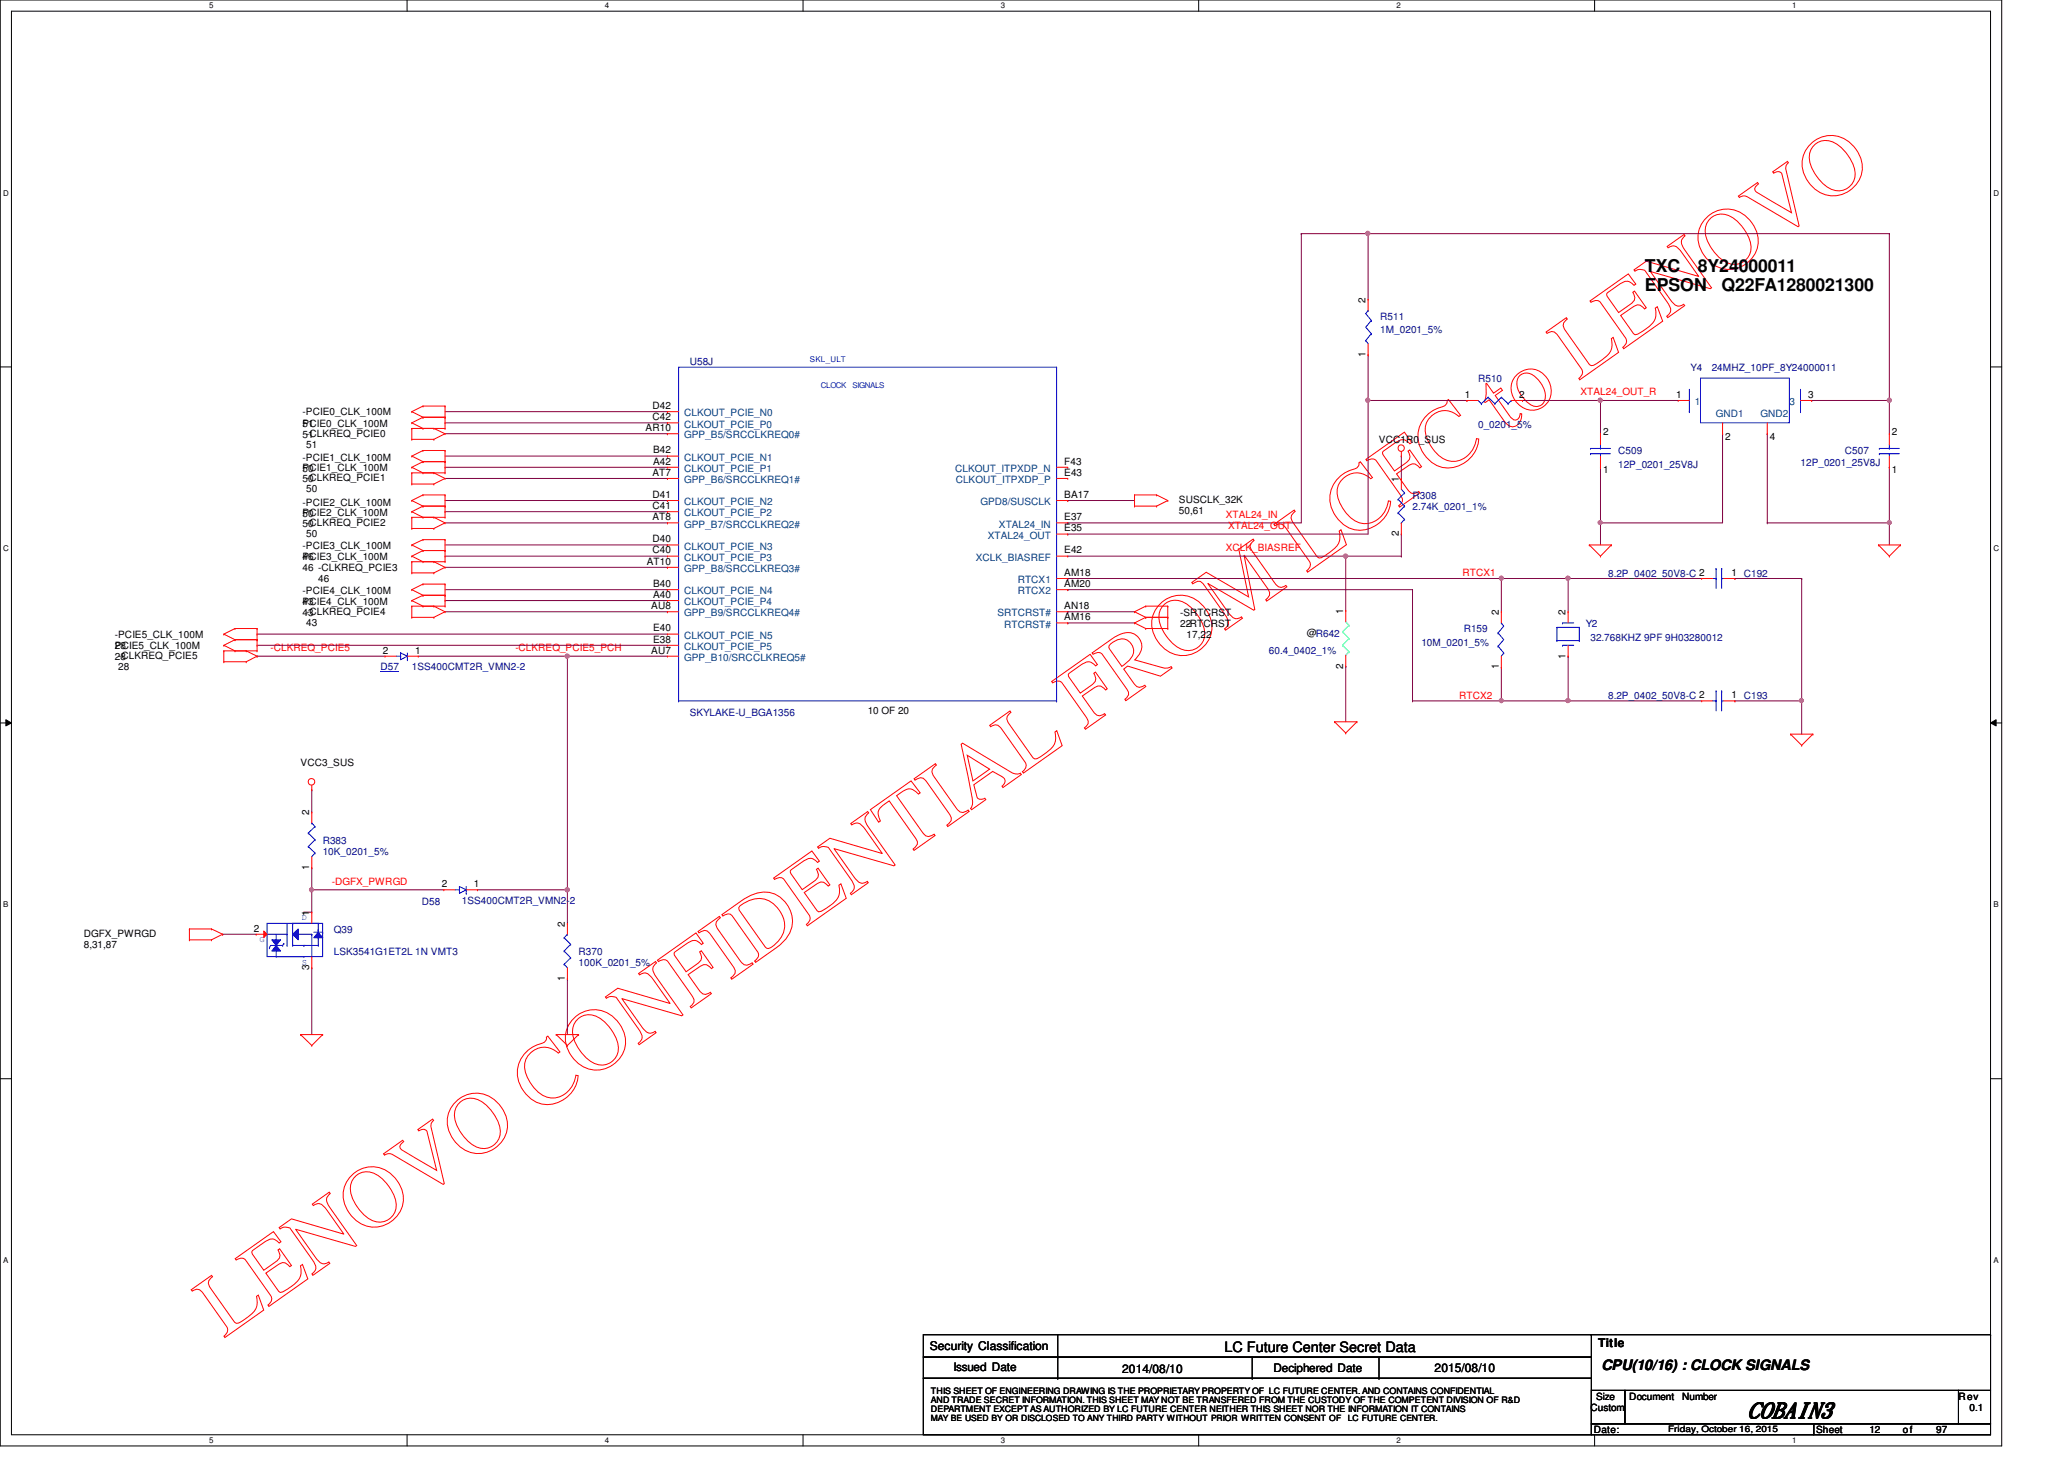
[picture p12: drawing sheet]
<svg xmlns="http://www.w3.org/2000/svg" width="297mm" height="210mm" viewBox="0 0 297 210" stroke-linecap="round" stroke-linejoin="round" font-family="sans-serif">
<path d="M0 0h288.1v208h-288.1zM1.6 1.6h284.9v204.8h-284.9z" fill="none" stroke="#000" stroke-width=".14"/>
<g fill="#fff">
<path d="M30.1 .2h.6v1.2h-.6z"/>
<path d="M30.1 206.6h.6v1.2h-.6z"/>
</g>
<path d="M58.6 0v1.6M58.6 206.4v1.6" fill="none" stroke="#000" stroke-width=".14"/>
<g fill="#fff">
<path d="M87 .2h.6v1.2h-.6z"/>
<path d="M87 206.6h.6v1.2h-.6z"/>
</g>
<path d="M115.6 0v1.6M115.6 206.4v1.6" fill="none" stroke="#000" stroke-width=".14"/>
<g fill="#fff">
<path d="M144 .2h.6v1.2h-.6z"/>
<path d="M144 206.6h.6v1.2h-.6z"/>
</g>
<path d="M172.5 0v1.6M172.5 206.4v1.6" fill="none" stroke="#000" stroke-width=".14"/>
<g fill="#fff">
<path d="M201 .2h.5v1.2h-.5z"/>
<path d="M201 206.6h.5v1.2h-.5z"/>
</g>
<path d="M229.5 0v1.6M229.5 206.4v1.6" fill="none" stroke="#000" stroke-width=".14"/>
<g fill="#fff">
<path d="M257.9 .2h.6v1.2h-.6z"/>
<path d="M257.9 206.6h.6v1.2h-.6z"/>
<path d="M.5 27.2h.7v1.2h-.7z"/>
<path d="M286.9 27.2h.8v1.2h-.8z"/>
<path d="M.5 78.4h.7v1.1h-.7z"/>
<path d="M286.9 78.4h.8v1.1h-.8z"/>
</g>
<path d="M0 52.8h1.6M286.5 52.8h1.6" fill="none" stroke="#000" stroke-width=".14"/>
<g fill="#fff">
<path d="M.5 129.6h.7v1.2h-.7z"/>
<path d="M286.9 129.6h.7v1.2h-.7z"/>
</g>
<path d="M0 104h1.6M.8 103.5l.8 .5-.8 .4zM286.5 104l.8-.5v.9zM286.5 104h1.6" fill="none" stroke="#000" stroke-width=".14"/>
<path d="M.8 103.5l.8 .5-.8 .4zM286.5 104l.8-.5v.9z" fill="#000"/>
<g fill="#fff">
<path d="M.5 180.8h.7v1.1h-.7z"/>
<path d="M286.9 180.8h.7v1.1h-.7z"/>
</g>
<path d="M0 155.2h1.6M286.5 155.2h1.6" fill="none" stroke="#000" stroke-width=".14"/>
<path d="M201.7 76.8h.1M201.7 76.8v3.2M153.7 80h40M193.7 80h.1" fill="none" stroke="#800040" stroke-width=".14"/>
<circle cx="193.7" cy="80" r=".31" fill="#f0f"/>
<circle cx="193.7" cy="80" r=".31" fill="none" stroke="#f0f" stroke-width=".14"/>
<g fill="none" stroke="#800040" stroke-width=".14">
<path d="M271.9 33.6h.1M271.9 33.6v24M64 59.2h32.1M96.1 59.2h.1M64 60.8h.1M64 73.6h.1M64 60.8h32.1M64 62.4h32.1M64 72h32.1M64 73.6h32.1M64 75.2h32.1M64 78.4h32.1"/>
<path d="M96.1 62.4h.1M96.1 72h.1M96.1 75.2h.1M96.1 78.4h.1M153.7 72h.1M153.7 72h9.6M201.7 65.6h.1M201.7 65.6v3.2M64 80h.1M64 86.4h.1M64 80h32.1M64 81.6h32.1"/>
<path d="M64 84.8h32.1M64 86.4h32.1M64 88h32.1M96.1 81.6h.1M96.1 84.8h.1M96.1 88h.1M153.7 88h.1M153.7 89.6h.1M153.7 88h9.6M153.7 89.6h9.6"/>
</g>
<circle cx="271.9" cy="57.6" r=".31" fill="#f0f"/>
<circle cx="271.9" cy="57.6" r=".31" fill="none" stroke="#f0f" stroke-width=".14"/>
<path d="M187.3 33.6h.1M187.3 33.6v41.6h-33.6M187.3 33.6h9.6M219.1 57.6h.1M219.1 57.6h22.4M230.3 57.6h.1M153.7 75.2h.1M153.7 76.8h.1M153.7 76.8h43.2" fill="none" stroke="#800040" stroke-width=".14"/>
<circle cx="230.3" cy="57.6" r=".31" fill="#f0f"/>
<circle cx="230.3" cy="57.6" r=".31" fill="none" stroke="#f0f" stroke-width=".14"/>
<path d="M196.9 33.6h.1M196.9 33.6h75M230.3 57.6h.1M230.3 57.6v4.8M230.3 67.2h.1M230.3 67.2v8" fill="none" stroke="#800040" stroke-width=".14"/>
<circle cx="196.8" cy="33.6" r=".31" fill="#f0f"/>
<circle cx="196.8" cy="33.6" r=".31" fill="none" stroke="#f0f" stroke-width=".14"/>
<path d="M260.7 57.6h.1M260.7 57.6h11.2M230.3 75.2h.1M230.3 75.2h17.6M271.9 75.2h.1M271.9 75.2v3.2" fill="none" stroke="#800040" stroke-width=".14"/>
<circle cx="230.3" cy="75.2" r=".3" fill="#f0f"/>
<circle cx="230.3" cy="75.2" r=".3" fill="none" stroke="#f0f" stroke-width=".14"/>
<path d="M196.9 33.6h.1M196.9 33.6v9.5M196.9 51.1h.1M196.9 51.1v6.5h14.2M211.1 57.6h.1M271.9 57.6h.1M271.9 57.6v4.8M230.3 75.2h.1M230.3 75.2v3.2" fill="none" stroke="#800040" stroke-width=".14"/>
<circle cx="196.8" cy="57.6" r=".31" fill="#f0f"/>
<circle cx="196.8" cy="57.6" r=".31" fill="none" stroke="#f0f" stroke-width=".14"/>
<path d="M254.3 75.2h.1M271.9 67.2h.1M271.9 67.2v8h-17.6" fill="none" stroke="#800040" stroke-width=".14"/>
<circle cx="271.9" cy="75.2" r=".3" fill="#f0f"/>
<circle cx="271.9" cy="75.2" r=".3" fill="none" stroke="#f0f" stroke-width=".14"/>
<path d="M196.9 57.6h.1M196.9 57.6v19.2M247.9 62.4h.1M247.9 62.4v12.8M254.3 62.4h.1M254.3 62.4v12.8M216.1 83.2h.1M216.1 83.2h9.6M225.7 83.2h.1M225.7 83.2v4.8" fill="none" stroke="#800040" stroke-width=".14"/>
<circle cx="225.7" cy="83.2" r=".31" fill="#f0f"/>
<circle cx="225.7" cy="83.2" r=".31" fill="none" stroke="#f0f" stroke-width=".14"/>
<circle cx="216.1" cy="83.2" r=".3" fill="#f0f"/>
<circle cx="216.1" cy="83.2" r=".3" fill="none" stroke="#f0f" stroke-width=".14"/>
<path d="M216.1 83.2h.1M216.1 83.2v4.8M249.7 83.2h.1M249.7 83.2h9.6M216.1 100.8h.1M216.1 100.8h9.6M249.7 100.8h.1M249.7 100.8h9.6" fill="none" stroke="#800040" stroke-width=".14"/>
<circle cx="225.7" cy="100.8" r=".31" fill="#f0f"/>
<circle cx="225.7" cy="100.8" r=".31" fill="none" stroke="#f0f" stroke-width=".14"/>
<circle cx="216.1" cy="100.8" r=".3" fill="#f0f"/>
<circle cx="216.1" cy="100.8" r=".3" fill="none" stroke="#f0f" stroke-width=".14"/>
<path d="M153.7 83.2h.1M153.7 83.2h62.4M225.7 83.2h.1M225.7 83.2h19.2M259.3 83.2h.1M259.3 83.2v22.4M203.3 100.8h.1M203.3 100.8h12.8M259.3 100.8h.1" fill="none" stroke="#800040" stroke-width=".14"/>
<circle cx="259.2" cy="100.8" r=".3" fill="#f0f"/>
<circle cx="259.2" cy="100.8" r=".3" fill="none" stroke="#f0f" stroke-width=".14"/>
<g fill="none" stroke="#800040" stroke-width=".14">
<path d="M153.7 84.8h.1M153.7 84.8h49.6M203.3 84.8h.1M203.3 84.8v16M216.1 96h.1M216.1 96v4.8M225.7 94.4h.1M225.7 94.4v6.4M44.9 113.6h.1M44.9 113.6v3.2M225.7 100.8h.1M225.7 100.8h19.2"/>
<path d="M44.9 128h.1M44.9 128h19M81.7 140.8h.1M81.7 140.8v8"/>
</g>
<circle cx="44.8" cy="128" r=".3" fill="#f0f"/>
<circle cx="44.8" cy="128" r=".3" fill="none" stroke="#f0f" stroke-width=".14"/>
<g fill="none" stroke="#800040" stroke-width=".14">
<path d="M37 94.4h.1M37 91.2h.1M37 94.4h18.4M37 91.2h59.1M60.2 94.4h35.9M81.7 94.4h.1M81.7 94.4v38.4M44.9 139.2h.1M44.9 128h.1M44.9 124.8h.1M44.9 124.8v6.4M44.9 139.2v9.6"/>
<path d="M68.7 128h13M81.7 128h.1"/>
</g>
<circle cx="81.6" cy="128" r=".31" fill="#f0f"/>
<circle cx="81.6" cy="128" r=".31" fill="none" stroke="#f0f" stroke-width=".14"/>
<circle cx="81.6" cy="94.4" r=".31" fill="#f0f"/>
<circle cx="81.6" cy="94.4" r=".31" fill="none" stroke="#f0f" stroke-width=".14"/>
<g fill="none" stroke="#800040" stroke-width=".14">
<path d="M64 67.2h.1M64 65.6h32.1M64 67.2h32.1M64 68.8h32.1M96.1 65.6h.1M96.1 68.8h.1M37 92.8h.1M37 92.8h59.1M193.7 95.8h.1M193.7 80h.1M193.7 80v7.8M193.7 95.8v8"/>
<path d="M193.7 80h8M201.7 80h.1M32 134.4h.1M32 134.4h4.9M43.7 131.2h.1M43.7 131.2h1.2"/>
</g>
<g fill="none" stroke="#f00" stroke-width=".14">
<path d="M59.3 59.2h.1M59.3 59.2l1.6 .8M60.9 58.4h.1M60.9 58.4l-1.6 .8M60.9 58.4h3.1M64 58.4h.1M64 58.4v3.2M59.3 60.8h.1M59.3 72h.1M59.3 73.6h.1M59.3 78.4h.1M59.3 63.2h.1"/>
<path d="M59.3 61.6h.1M59.3 76h.1M59.3 74.4h.1M59.3 65.6h.1M59.3 67.2h.1M59.3 69.6h.1M59.3 68h.1M59.3 61.6v1.6M59.3 68v1.6M59.3 74.4v1.6M59.3 61.6h4.7M59.3 60.8l1.6 .8"/>
<path d="M59.3 72l1.6 .8M59.3 74.4h4.7M59.3 73.6l1.6 .8M59.3 78.4l1.6 .8M59.3 63.2h3.1M59.3 76h3.1M59.3 65.6l1.6 .8M59.3 68h4.7M59.3 67.2l1.6 .8M59.3 69.6h3.1M60.9 60h.1M60.9 61.6h.1"/>
<path d="M60.9 71.2h.1M60.9 72.8h.1M60.9 74.4h.1M60.9 77.6h.1M60.9 79.2h.1M60.9 64.8h.1M60.9 66.4h.1M60.9 68h.1M60.9 60h3.1M60.9 60l-1.6 .8M60.9 71.2l-1.6 .8M60.9 71.2h3.1"/>
<path d="M60.9 72.8h3.1M60.9 72.8l-1.6 .8M60.9 77.6l-1.6 .8M60.9 77.6h3.1M60.9 79.2h3.1M60.9 79.2l-1.6 .8M60.9 64.8l-1.6 .8M60.9 64.8h3.1M60.9 66.4h3.1M60.9 66.4l-1.6 .8M62.4 63.2h.1M62.4 61.6h.1"/>
<path d="M62.4 76h.1M62.4 74.4h.1M62.4 69.6h.1M62.4 68h.1M62.4 61.6l1.6 .8M62.4 74.4l1.6 .8M62.4 68l1.6 .8M64 60h.1M64 61.6h.1M64 71.2h.1M64 72.8h.1M64 74.4h.1"/>
<path d="M64 77.6h.1M64 79.2h.1M64 62.4h.1M64 75.2h.1M64 64.8h.1M64 66.4h.1M64 68h.1M64 68.8h.1M64 64.8v3.2M64 71.2v3.2M64 77.6v3.2M64 62.4l-1.6 .8"/>
<path d="M64 75.2l-1.6 .8M64 68.8l-1.6 .8M163.3 72.8h.1M163.3 71.2h.1M163.3 71.2h3.2M163.3 72.8h3.2M163.3 71.2v1.6M166.5 72.8h.1M166.5 71.2h.1M166.5 71.2l1.6 .8M168.1 72h.1M168.1 72l-1.6 .8"/>
<path d="M201.7 65.6h.1M201.7 65v.6M228.7 78.4h.1M228.7 78.4h3.2M228.7 78.4l1.6 1.6M231.9 78.4h.1M231.9 78.4l-1.6 1.6M270.3 78.4h.1M270.3 78.4h3.2M270.3 78.4l1.6 1.6M273.5 78.4h.1M273.5 78.4l-1.6 1.6"/>
<path d="M32.2 95.2h.1M32.2 93.6h.1M32.2 91.2h.1M32.2 92.8h.1M32.2 95.2h3.2M32.2 93.6v1.6M32.2 93.6h4.8M32.2 91.2l1.6 .8M32.2 92.8l1.6 .8M33.8 90.4h.1M33.8 92h.1M33.8 93.6h.1"/>
<path d="M33.8 90.4h3.2M33.8 90.4l-1.6 .8M33.8 92h3.2M33.8 92l-1.6 .8M35.4 95.2h.1M35.4 93.6h.1M35.4 93.6l1.6 .8M37 94.4h.1M37 90.4h.1M37 92h.1M37 93.6h.1M37 94.4l-1.6 .8"/>
<path d="M37 90.4v3.2M59.3 84.8h.1M59.3 86.4h.1M59.3 88.8h.1M59.3 87.2h.1M59.3 80h.1M59.3 82.4h.1M59.3 80.8h.1M59.3 84.8l1.6 .8M59.3 87.2h4.7M59.3 86.4l1.6 .8M59.3 88.8h3.1"/>
<path d="M59.3 80.8v1.6M59.3 87.2v1.6M59.3 80.8h4.7M59.3 80l1.6 .8M59.3 82.4h3.1M60.9 84h.1M60.9 85.6h.1M60.9 87.2h.1M60.9 80.8h.1M60.9 84l-1.6 .8M60.9 84h3.1M60.9 85.6h3.1"/>
<path d="M60.9 85.6l-1.6 .8M62.4 88.8h.1M62.4 87.2h.1M62.4 80.8h.1M62.4 82.4h.1M62.4 87.2l1.6 .8M62.4 80.8l1.6 .8M64 84h.1M64 85.6h.1M64 87.2h.1M64 88h.1M64 80.8h.1"/>
<path d="M64 81.6h.1M64 84v3.2M64 88l-1.6 .8M64 81.6l-1.6 .8M163.3 89.6h.1M163.3 88h.1M163.3 89.6l1.6 .8M163.3 88l1.6 .8M164.9 88.8h.1M164.9 90.4h.1M164.9 87.2h.1M164.9 87.2h3.2"/>
<path d="M164.9 88.8h3.2M164.9 88.8l-1.6 .8M164.9 90.4h3.2M164.9 87.2l-1.6 .8M168.1 88.8h.1M168.1 90.4h.1M168.1 87.2h.1M168.1 87.2v3.2M230.3 80h.1M271.9 80h.1M44.9 113.6h.1M44.9 113v.6"/>
<path d="M192.1 103.8h.1M192.1 103.8h3.2M192.1 103.8l1.6 1.7M193.7 105.5h.1M195.3 103.8h.1M195.3 103.8l-1.6 1.7M257.7 105.6h.1M257.7 105.6h3.2M257.7 105.6l1.6 1.6M259.3 107.2h.1M260.9 105.6h.1M260.9 105.6l-1.6 1.6"/>
<path d="M27.3 135.2h.1M27.3 133.6h.1M27.3 135.2h3.1M27.3 133.6v1.6M27.3 133.6h3.1M30.4 135.2h.1M30.4 133.6h.1M30.4 133.6l1.6 .8M32 134.4h.1M32 134.4l-1.6 .8M43.3 148.8h.1M43.3 148.8h3.1"/>
<path d="M43.3 148.8l1.6 1.6M44.9 150.4h.1M46.4 148.8h.1M46.4 148.8l-1.5 1.6M80 148.8h.1M80 148.8h3.3M80 148.8l1.7 1.6M81.7 150.4h.1M83.3 148.8h.1M83.3 148.8l-1.6 1.6"/>
<circle cx="201.6" cy="64.5" r=".46"/>
<circle cx="44.8" cy="112.5" r=".47"/>
</g>
<g fill="none" stroke="#000" stroke-width=".14">
<path d="M132.9 192h96.1v3.2h-96.1zM132.9 195.2h96.1v3.1h-96.1zM132.9 198.3h96.1v8.1h-96.1zM152.2 195.2h.1M152.2 198.3h.1M152.2 192v6.3M180.2 198.3h.1M180.2 195.2v3.1M198.5 198.3h.1M198.5 195.2v3.1M228.9 192h57.6M286.5 192h.1"/>
<path d="M286.5 192v8M229 200h4.8v4.9h-4.8zM229 204.9h32v1.5h-32zM233.8 200h48.1v4.9h-48.1zM261 204.9h25.5v1.5h-25.5zM281.9 200h4.6v4.9h-4.6z"/>
</g>
<path d="M42.1 134.4l.8-.8v1.6z" fill="#00f"/>
<path d="M42.1 134.4l.8-.8v1.6z" fill="none" stroke="#00f" stroke-width=".14"/>
<path d="M45.8 134.1l.6 .8h-1.2z" fill="#00f"/>
<g fill="none" stroke="#00f" stroke-width=".14">
<path d="M38.8 136.4h.1M40.7 136h.1M40.7 136h-1.8l-.1 .4M40.8 135.7h.1M40.8 135.7l-.1 .3M41.3 136h.1M41.3 132.8v3.2M42.1 132.8h.1M42.1 136h.1M42.1 132.8h3.7M42.1 132.8v3.2M42.1 136h3.7"/>
<path d="M42.9 134.4h.1M42.9 134.4h2M43.7 136h.1M44.9 134.4h.1M44.9 134.4v1.6M45.2 134.1h1.2M45.8 134.1l.6 .8h-1.2zM45.8 132.8h.1M45.8 133.8h.1M45.8 136h.1M45.8 134.9h.1M45.8 132.8v1.3"/>
<path d="M45.8 134.9v1.1M46.4 134.1h.1"/>
</g>
<path d="M39.7 136l.7 .8h-1.3z" fill="#00f"/>
<path d="M39.7 136l.7 .8h-1.3z" fill="none" stroke="#00f" stroke-width=".14"/>
<path d="M39.1 135.2h1.3l-.7 .8z" fill="#00f"/>
<path d="M38.4 132.8h8v4.8h-8zM38.4 134.4h2.9M39.1 135.2h1.3l-.7 .8zM39.7 135.2h.1M39.7 137.6h.1M39.7 134.4v.8M39.7 136.8v.8M39.7 137.6h4M41.3 134.4h.1M43.7 137.6h.1M44.9 137.6h.1M44.9 136v1.6" fill="none" stroke="#00f" stroke-width=".14"/>
<path d="M38 133.9l.4 .5-.4 .5z" fill="#f00"/>
<g fill="none" stroke="#f00" stroke-width=".14">
<path d="M96.1 59.2h.1M96.1 59.2h1.6M196.9 51.1h.1M196.9 43.1h.1M196.9 43.1v1.6M196.9 49.4v1.7M211.1 57.6h.1M211.1 57.6h1.6M217.5 57.6h1.6M219.1 57.6h.1M241.5 57.6h.1M241.5 57.6h1.6"/>
<path d="M259.1 57.6h1.6M260.7 57.6h.1M96.1 60.8h.1M96.1 62.4h.1M96.1 65.6h.1M96.1 67.2h.1M96.1 68.8h.1M96.1 72h.1M96.1 73.6h.1M96.1 75.2h.1M96.1 78.4h.1M96.1 60.8h1.6"/>
<path d="M96.1 62.4h1.6M96.1 65.6h1.6M96.1 67.2h1.6M96.1 68.8h1.6M96.1 72h1.6M96.1 73.6h1.6M96.1 75.2h1.6M96.1 78.4h1.6M152.1 67.2h1.6M152.1 68.8h1.6M152.1 72h1.6M152.1 75.2h1.6"/>
<path d="M152.1 76.8h1.6M153.7 67.2h.1M153.7 68.8h.1M153.7 72h.1M153.7 75.2h.1M153.7 76.8h.1M201.7 68.8h.1M201.7 76.8h.1M201.7 68.8v1.6M201.7 75.2v1.6M230.3 67.2h.1M230.3 62.4h.1"/>
<path d="M230.3 62.4v1.6M230.3 65.6v1.6M247.9 62.4h.1M247.9 60.8v1.6M254.3 62.4h.1M254.3 60.8v1.6M271.9 67.2h.1M271.9 62.4h.1M271.9 62.4v1.6M271.9 65.6v1.6M55.4 94.4h.1M55.4 94.4h1.6"/>
<path d="M58.6 94.4h1.6M60.2 94.4h.1M96.1 80h.1M96.1 81.6h.1M96.1 84.8h.1M96.1 86.4h.1M96.1 88h.1M96.1 91.2h.1M96.1 92.8h.1M96.1 94.4h.1M96.1 80h1.6M96.1 81.6h1.6"/>
<path d="M96.1 84.8h1.6M96.1 86.4h1.6M96.1 88h1.6M96.1 91.2h1.6M96.1 92.8h1.6M96.1 94.4h1.6M152.1 80h1.6M152.1 84.8h1.6M152.1 88h1.6M152.1 83.2h1.6M152.1 89.6h1.6M153.7 80h.1"/>
<path d="M153.7 83.2h.1M153.7 84.8h.1M153.7 88h.1M153.7 89.6h.1M193.7 87.8h.1M193.7 95.8h.1M193.7 87.8v1.7M193.7 94.3v1.5M216.1 96h.1M216.1 88h.1M216.1 88v1.6M216.1 94.4v1.6"/>
<path d="M225.7 94.4h.1M225.7 88h.1M225.7 88v1.6M225.7 92.8v1.6M244.9 83.2h.1M244.9 83.2h1.6M248.1 83.2h1.6M249.7 83.2h.1M44.9 116.8h.1M44.9 116.8v1.6M244.9 100.8h.1M244.9 100.8h1.6"/>
<path d="M248.1 100.8h1.6M249.7 100.8h.1M36.9 134.4h.1M36.9 134.4h1.5M38 133.9l.4 .5-.4 .5zM44.9 131.2h.1M44.9 139.2h.1M44.9 124.8h.1M44.9 123.2v1.6M44.9 131.2v1.6M44.9 137.6v1.6M63.9 128h.1"/>
<path d="M63.9 128h1.6M67.1 128h1.6M68.7 128h.1M81.7 132.8h.1M81.7 132.8v1.6M81.7 139.2v1.6M81.7 140.8h.1"/>
</g>
<g fill="none" stroke="#00f" stroke-width=".14">
<path d="M152.1 52.8h.1M152.1 52.8h-54.4v48M152.1 52.8v48M196.6 49h.1M196.6 49l.3 .4M196.9 44.7h.1M196.9 44.7l-.3 .4 .8 1M197.4 48h.1M197.4 46.1h.1M197.4 46.1l-.8 1 .8 .9M197.4 48l-.8 1M212.7 57.6l.5 .5"/>
<path d="M213.2 58.1h.1M214.2 57.1h.1M214.2 57.1l-1 1M214.2 57.1l.9 1M215.1 58.1h.1M216.1 57.1h.1M216.1 57.1l-1 1M216.1 57.1l.9 1M217 58.1h.1M217.5 57.6h.1M217.5 57.6l-.5 .5M243.1 59.2h.1"/>
<path d="M243.1 56v3.2M244.7 54.4h12.8v6.4h-12.8zM259.1 59.2h.1M259.1 56v3.2M201.2 71.8h.1M201.2 73.8h.1M201.2 71.8l.9 1M201.2 73.8l.9 .9M201.7 75.2h.1M201.7 70.4l.4 .5M202.1 70.9h.1M202.1 72.8h.1"/>
<path d="M202.1 74.7h.1M202.1 70.9l-.9 .9M202.1 72.8l-.9 1M202.1 74.7l-.4 .5M228.9 64.5h.1M228.9 65.3h.1M228.9 64.5h2.9M228.9 65.3h2.9M230.3 65.3h.1M230.3 64.5h.1M230.3 64v.5M230.3 65.3v.3"/>
<path d="M270.5 64.5h.1M270.5 65.3h.1M270.5 64.5h2.8M270.5 65.3h2.8M271.9 65.3h.1M271.9 64.5h.1M271.9 64v.5M271.9 65.3v.3M57 94.4h.7M57.7 93.9h.1M57.7 94.4h.1M57.7 93.9v1l.9-.5"/>
<path d="M57.7 93.9l.9 .5M58.6 94.4h.1M58.6 94.9h.1M58.6 93.9v1M215.6 93h.1M215.6 91.1h.1M215.6 91.1l.8 .9-.8 1M215.6 93l.8 .9M216.1 89.6h.1M216.1 89.6l.3 .5-.8 1M216.4 93.9h.1M216.4 93.9l-.3 .5"/>
<path d="M224.1 92.2h.1M224.1 90.3h.1M224.1 92.2h3.2M224.1 90.3v1.9M224.1 90.3h3.2M224.9 92.8h.1M224.9 89.6h.1M224.9 92.8h1.6M224.9 89.6h1.6M227.3 90.3h.1M227.3 92.2h.1M227.3 90.3v1.9"/>
<path d="M246.5 83.2h.5M247 99.4h.1M247 81.8h.1M247 83.2h.1M247 81.8v2.9M247 99.4v2.9M247.8 99.4h.1M247.8 83.2h.1M247.8 81.8h.1M247.8 81.8v2.9M247.8 99.4v2.9M247.8 83.2h.3"/>
<path d="M44.4 119.8h.1M44.4 119.8l.9 1M44.9 118.4h.1M44.9 118.4l.4 .5M45.3 118.9h.1M45.3 118.9l-.9 .9M97.7 100.8h.1M97.7 100.8h54.4M152.1 100.8h.1M246.5 100.8h.5M247 100.8h.1M247.8 100.8h.1"/>
<path d="M247.8 100.8h.3M44.4 121.8h.1M44.4 121.8l.9 .9M45.3 122.7h.1M45.3 120.8h.1M45.3 122.7l-.4 .5M45.3 120.8l-.9 1M65.5 128h.6M66.1 127.6h.1M66.1 128h.1M66.1 127.6v.9l1-.5M66.1 127.6l1 .4"/>
<path d="M67.1 128h.1M67.1 128.5h.1M67.1 127.6v.9M81.2 138.7h.1M81.2 136.8h.1M81.2 134.9h.1M81.2 138.7l.5 .5M81.2 136.8l.9 1M81.2 134.9l.9 .9M81.7 134.4h.1M81.7 134.4l-.5 .5M82.1 137.8h.1"/>
<path d="M82.1 135.8h.1M82.1 137.8l-.9 .9M82.1 135.8l-.9 1"/>
</g>
<path d="M54.8 96.6h2.6" fill="none" stroke="#000080" stroke-width=".14"/>
<path d="M193.2 90.9h.1M193.2 92.8h.1M193.2 90.9l.9 1M193.2 92.8l.9 1M193.7 94.3h.1M193.7 89.5l.4 .5M194.1 90h.1M194.1 91.9h.1M194.1 93.8h.1M194.1 90l-.9 .9M194.1 91.9l-.9 .9M194.1 93.8l-.4 .5" fill="none" stroke="#00ff80" stroke-width=".14"/>
<circle cx="193.7" cy="80" r=".31" fill="#f0f"/>
<circle cx="193.7" cy="80" r=".31" fill="none" stroke="#f0f" stroke-width=".14"/>
<circle cx="271.9" cy="57.6" r=".31" fill="#f0f"/>
<circle cx="271.9" cy="57.6" r=".31" fill="none" stroke="#f0f" stroke-width=".14"/>
<circle cx="230.3" cy="57.6" r=".31" fill="#f0f"/>
<circle cx="230.3" cy="57.6" r=".31" fill="none" stroke="#f0f" stroke-width=".14"/>
<circle cx="196.8" cy="33.6" r=".31" fill="#f0f"/>
<circle cx="196.8" cy="33.6" r=".31" fill="none" stroke="#f0f" stroke-width=".14"/>
<circle cx="230.3" cy="75.2" r=".3" fill="#f0f"/>
<circle cx="230.3" cy="75.2" r=".3" fill="none" stroke="#f0f" stroke-width=".14"/>
<circle cx="196.8" cy="57.6" r=".31" fill="#f0f"/>
<circle cx="196.8" cy="57.6" r=".31" fill="none" stroke="#f0f" stroke-width=".14"/>
<circle cx="271.9" cy="75.2" r=".3" fill="#f0f"/>
<circle cx="271.9" cy="75.2" r=".3" fill="none" stroke="#f0f" stroke-width=".14"/>
<circle cx="225.7" cy="83.2" r=".31" fill="#f0f"/>
<circle cx="225.7" cy="83.2" r=".31" fill="none" stroke="#f0f" stroke-width=".14"/>
<circle cx="216.1" cy="83.2" r=".3" fill="#f0f"/>
<circle cx="216.1" cy="83.2" r=".3" fill="none" stroke="#f0f" stroke-width=".14"/>
<circle cx="225.7" cy="100.8" r=".31" fill="#f0f"/>
<circle cx="225.7" cy="100.8" r=".31" fill="none" stroke="#f0f" stroke-width=".14"/>
<circle cx="216.1" cy="100.8" r=".3" fill="#f0f"/>
<circle cx="216.1" cy="100.8" r=".3" fill="none" stroke="#f0f" stroke-width=".14"/>
<circle cx="259.2" cy="100.8" r=".3" fill="#f0f"/>
<circle cx="259.2" cy="100.8" r=".3" fill="none" stroke="#f0f" stroke-width=".14"/>
<circle cx="44.8" cy="128" r=".3" fill="#f0f"/>
<circle cx="44.8" cy="128" r=".3" fill="none" stroke="#f0f" stroke-width=".14"/>
<circle cx="81.6" cy="128" r=".31" fill="#f0f"/>
<circle cx="81.6" cy="128" r=".31" fill="none" stroke="#f0f" stroke-width=".14"/>
<circle cx="81.6" cy="94.4" r=".31" fill="#f0f"/>
<circle cx="81.6" cy="94.4" r=".31" fill="none" stroke="#f0f" stroke-width=".14"/>
<text font-size="12.7" fill="#f00" x="32.2" y="192.5" transform="rotate(-35 32.2 192.5)">LENOVO CONFIDENTIAL FROM LCFC to LENOVO</text>
<text font-size="3.2" x="251.5" y="203.9">COBAIN3</text>
<g font-size="2.5">
<text x="236.7" y="39.2">TXC</text>
<text x="236.7" y="41.8">EPSON</text>
<text x="244.3" y="39.2">8Y24000011</text>
<text x="247.7" y="41.8">Q22FA1280021300</text>
</g>
<g font-size="2.1">
<text x="176.2" y="194.4">LC Future Center Secret Data</text>
<text x="230.5" y="197.1">CPU(10/16) : CLOCK SIGNALS</text>
</g>
<g font-size="1.7">
<text x="133.8" y="194.3">Security Classification</text>
<text x="137.2" y="197.2">Issued Date</text>
<text x="161.5" y="197.5">2014/08/10</text>
<text x="183.3" y="197.4">Deciphered Date</text>
<text x="206.5" y="197.3">2015/08/10</text>
<text x="230" y="193.8">Title</text>
</g>
<g font-size="1.4">
<text x="196.5" y="43.6" transform="rotate(-90 196.5 43.6)">2</text>
<text x="196.5" y="51.4" transform="rotate(-90 196.5 51.4)">1</text>
<text x="43.6" y="59.8">-PCIE0_CLK_100M</text>
<text x="93.9" y="58.8">D42</text>
<text x="210.8" y="57.2">1</text>
<text x="218.6" y="57.2">2</text>
<text x="241.2" y="57.2">1</text>
<text x="260.2" y="57.2">3</text>
<text x="43.6" y="61.4">51</text>
<text x="43.6" y="61.4">PCIE0_CLK_100M</text>
<text x="43.6" y="63">51</text>
<text x="44.1" y="62.8">-CLKREQ_PCIE0</text>
<text x="44.1" y="64.4">51</text>
<text x="92.9" y="62">AR10</text>
<text x="93.9" y="60.5">C42</text>
<text x="94" y="65.2">B42</text>
<text x="198.5" y="63.8">VCC1R0_SUS</text>
<text x="230.7" y="62.6">2</text>
<text x="248.3" y="63.3">2</text>
<text x="254.7" y="63.3">4</text>
<text x="272.3" y="62.6">2</text>
<text x="43.6" y="66.3">-PCIE1_CLK_100M</text>
<text x="43.6" y="67.9">50</text>
<text x="43.6" y="67.8">PCIE1_CLK_100M</text>
<text x="43.6" y="69.4">50</text>
<text x="44.1" y="69.2">-CLKREQ_PCIE1</text>
<text x="44.1" y="70.8">50</text>
<text x="93.9" y="68.5">AT7</text>
<text x="93.9" y="71.6">D41</text>
<text x="94" y="66.8">A42</text>
<text x="153.2" y="66.8">F43</text>
<text x="153.2" y="68.5">E43</text>
<text x="153.2" y="71.6">BA17</text>
<text x="201.3" y="69.3" transform="rotate(-90 201.3 69.3)">1</text>
<text x="230.7" y="68.1">1</text>
<text x="272.3" y="68.1">1</text>
<text x="43.6" y="72.7">-PCIE2_CLK_100M</text>
<text x="43.6" y="74.3">50</text>
<text x="43.6" y="74.2">PCIE2_CLK_100M</text>
<text x="43.6" y="75.8">50</text>
<text x="44.1" y="75.6">-CLKREQ_PCIE2</text>
<text x="44.1" y="77.2">50</text>
<text x="93.9" y="73.2">C41</text>
<text x="93.9" y="74.8">AT8</text>
<text x="153.2" y="74.8">E37</text>
<text x="153.2" y="76.5">E35</text>
<text x="169.7" y="72.4">SUSCLK_32K</text>
<text x="169.7" y="74">50,61</text>
<text x="201.3" y="77.1" transform="rotate(-90 201.3 77.1)">2</text>
<text x="43.6" y="79">-PCIE3_CLK_100M</text>
<text x="43.6" y="80.6">46</text>
<text x="43.6" y="80.6">PCIE3_CLK_100M</text>
<text x="43.6" y="82.2">46 -CLKREQ_PCIE3</text>
<text x="45.8" y="83.8">46</text>
<text x="93.1" y="81.2">AT10</text>
<text x="93.9" y="78">D40</text>
<text x="93.9" y="79.6">C40</text>
<text x="153.2" y="79.6">E42</text>
<text x="153.2" y="82.8">AM18</text>
<text x="249.2" y="82.8">1 C192</text>
<text x="43.6" y="85.4">-PCIE4_CLK_100M</text>
<text x="43.6" y="87">43</text>
<text x="43.6" y="87">PCIE4_CLK_100M</text>
<text x="43.6" y="88.6">43</text>
<text x="44.1" y="88.4">-CLKREQ_PCIE4</text>
<text x="93.7" y="87.6">AU8</text>
<text x="94" y="84.5">B40</text>
<text x="94" y="86">A40</text>
<text x="153.2" y="84.5">AM20</text>
<text x="153.2" y="87.6">AN18</text>
<text x="153.2" y="89.2">AM16</text>
<text x="169.8" y="88.6">-SRTCRST</text>
<text x="193.3" y="88.3" transform="rotate(-90 193.3 88.3)">1</text>
<text x="215.7" y="88.5" transform="rotate(-90 215.7 88.5)">2</text>
<text x="225.3" y="88.5" transform="rotate(-90 225.3 88.5)">2</text>
<text x="16.5" y="91.8">-PCIE5_CLK_100M</text>
<text x="16.5" y="93.4">28</text>
<text x="16.5" y="93.4">PCIE5_CLK_100M</text>
<text x="16.5" y="95">28</text>
<text x="17" y="94.8">-CLKREQ_PCIE5</text>
<text x="44.1" y="90">43</text>
<text x="55.1" y="94">2</text>
<text x="59.7" y="94">1</text>
<text x="93.7" y="94">AU7</text>
<text x="94" y="90.8">E40</text>
<text x="94" y="92.5">E38</text>
<text x="169.8" y="90.2">22</text>
<text x="170.8" y="90.2">-RTCRST</text>
<text x="170.8" y="91.8">17,22</text>
<text x="188.1" y="91.4">@R642</text>
<text x="225.3" y="94.7" transform="rotate(-90 225.3 94.7)">1</text>
<text x="17" y="96.4">28</text>
<text x="193.3" y="96.2" transform="rotate(-90 193.3 96.2)">2</text>
<text x="215.7" y="96.3" transform="rotate(-90 215.7 96.3)">1</text>
<text x="249.2" y="100.5">1 C193</text>
<text x="124.9" y="102.7">10 OF 20</text>
<text x="43.3" y="110.2">VCC3_SUS</text>
<text x="44.5" y="117.3" transform="rotate(-90 44.5 117.3)">2</text>
<text x="44.5" y="125.1" transform="rotate(-90 44.5 125.1)">1</text>
<text x="44.5" y="131.7" transform="rotate(-90 44.5 131.7)">1</text>
<text x="63.6" y="127.6">2</text>
<text x="68.2" y="127.6">1</text>
<text x="12.1" y="134.8">DGFX_PWRGD</text>
<text x="12.1" y="136.4">8,31,87</text>
<text x="36.5" y="134">2</text>
<text x="81.3" y="133.3" transform="rotate(-90 81.3 133.3)">2</text>
<text x="44.5" y="139.5" transform="rotate(-90 44.5 139.5)">3</text>
<text x="81.3" y="141.1" transform="rotate(-90 81.3 141.1)">1</text>
<text x="228.9" y="203">Custom</text>
<text x="229.7" y="201.4">Size</text>
<text x="234.5" y="201.4">Document</text>
<text x="242.1" y="201.4">Number</text>
<text x="281.9" y="201.4">Rev</text>
<text x="283.5" y="203">0.1</text>
<text x="229.4" y="206.2">Date:</text>
<text x="261.4" y="206.2">Sheet</text>
<text x="269" y="206.2">12</text>
<text x="273.9" y="206.2">of</text>
<text x="278.6" y="206.2">97</text>
</g>
<g font-size="1.4" fill="#000080">
<text x="198.6" y="46">R511</text>
<text x="198.6" y="47.9">1M_0201_5%</text>
<text x="99.3" y="52.6">U58J</text>
<text x="243.3" y="53.4">Y4</text>
<text x="246.3" y="53.4">24MHZ_10PF_8Y24000011</text>
<text x="212.7" y="55">R510</text>
<text x="212.7" y="61.5">0_0201_5%</text>
<text x="232.9" y="65.4">C509</text>
<text x="265.5" y="65.4">C507</text>
<text x="203.3" y="71.8">R308</text>
<text x="232.9" y="67.3">12P_0201_25V8J</text>
<text x="259.1" y="67">12P_0201_25V8J</text>
<text x="203.3" y="73.4">2.74K_0201_1%</text>
<text x="231.4" y="83">8.2P_0402_50V8-C 2</text>
<text x="182.6" y="94">60.4_0402_1%</text>
<text x="204.6" y="92.9">10M_0201_5%</text>
<text x="210.6" y="91">R159</text>
<text x="228.2" y="90.2">Y2</text>
<text x="228.9" y="92.2">32.768KHZ 9PF 9H03280012</text>
<text x="54.8" y="96.4">D57</text>
<text x="59.3" y="96.4">1SS400CMT2R_VMN2-2</text>
<text x="231.4" y="100.6">8.2P_0402_50V8-C 2</text>
<text x="99.3" y="103">SKYLAKE-U_BGA1356</text>
<text x="46.4" y="121.4">R383</text>
<text x="46.4" y="123">10K_0201_5%</text>
<text x="60.7" y="130.2">D58</text>
<text x="66.5" y="130">1SS400CMT2R_VMN2-2</text>
<text x="48" y="134.2">Q39</text>
<text x="48" y="137.4">LSK3541G1ET2L 1N VMT3</text>
<text x="83.3" y="137.4">R370</text>
<text x="83.3" y="139">100K_0201_5%</text>
</g>
<g font-size="1.4" fill="#004080">
<text x="98.5" y="59.9">CLKOUT_PCIE_N0</text>
<text x="243.9" y="58.3">1</text>
<text x="257.5" y="58.3">3</text>
<text x="98.5" y="61.5">CLKOUT_PCIE_P0</text>
<text x="98.5" y="63.1">GPP_B5/SRCCLKREQ0#</text>
<text x="246.9" y="60">GND1</text>
<text x="253.4" y="60">GND2</text>
<text x="98.5" y="66.3">CLKOUT_PCIE_N1</text>
<text x="98.5" y="67.9">CLKOUT_PCIE_P1</text>
<text x="98.5" y="69.5">GPP_B6/SRCCLKREQ1#</text>
<text x="137.5" y="67.9">CLKOUT_ITPXDP_N</text>
<text x="137.5" y="69.5">CLKOUT_ITPXDP_P</text>
<text x="98.5" y="72.7">CLKOUT_PCIE_N2</text>
<text x="98.5" y="74.3">CLKOUT_PCIE_P2</text>
<text x="98.5" y="75.9">GPP_B7/SRCCLKREQ2#</text>
<text x="141.1" y="72.7">GPD8/SUSCLK</text>
<text x="142.2" y="77.5">XTAL24_OUT</text>
<text x="143.8" y="75.9">XTAL24_IN</text>
<text x="98.5" y="79.1">CLKOUT_PCIE_N3</text>
<text x="98.5" y="80.7">CLKOUT_PCIE_P3</text>
<text x="98.5" y="82.3">GPP_B8/SRCCLKREQ3#</text>
<text x="140.4" y="80.7">XCLK_BIASREF</text>
<text x="146.5" y="83.9">RTCX1</text>
<text x="98.5" y="85.5">CLKOUT_PCIE_N4</text>
<text x="98.5" y="87.1">CLKOUT_PCIE_P4</text>
<text x="98.5" y="88.7">GPP_B9/SRCCLKREQ4#</text>
<text x="143.5" y="88.7">SRTCRST#</text>
<text x="146.5" y="85.5">RTCX2</text>
<text x="98.5" y="91.9">CLKOUT_PCIE_N5</text>
<text x="98.5" y="93.5">CLKOUT_PCIE_P5</text>
<text x="98.5" y="95.1">GPP_B10/SRCCLKREQ5#</text>
<text x="144.5" y="90.3">RTCRST#</text>
</g>
<g font-size="1.4" fill="#f00">
<text x="227.5" y="56.9">XTAL24_OUT_R</text>
<text x="176.4" y="74.5">XTAL24_IN</text>
<text x="176.7" y="76.1">XTAL24_OUT</text>
<text x="176.4" y="79.2">XCLK_BIASREF</text>
<text x="210.5" y="82.9">RTCX1</text>
<text x="38.9" y="93.6">-CLKREQ_PCIE5</text>
<text x="74.2" y="93.6">-CLKREQ_PCIE5_PCH</text>
<text x="210" y="100.5">RTCX2</text>
<text x="47.7" y="127.3">-DGFX_PWRGD</text>
</g>
<g font-size="1.3" fill="#00f">
<text x="37.3" y="135.5">G</text>
<text x="43.4" y="132.3">D</text>
<text x="43.4" y="138.9">S</text>
</g>
<g font-size="1.3">
<text x="134" y="200.6">THIS SHEET OF ENGINEERING DRAWING IS THE PROPRIETARY PROPERTY OF LC FUTURE CENTER. AND CONTAINS CONFIDENTIAL</text>
<text x="134" y="201.9">AND TRADE SECRET INFORMATION. THIS SHEET MAY NOT BE TRANSFERED FROM THE CUSTODY OF THE COMPETENT DIVISION OF R&amp;D</text>
<text x="134" y="203.2">DEPARTMENT EXCEPT AS AUTHORIZED BY LC FUTURE CENTER NEITHER THIS SHEET NOR THE INFORMATION IT CONTAINS</text>
<text x="240.1" y="206">Friday, October 16, 2015</text>
</g>
<g font-size="1.2">
<text x="134" y="204.5">MAY BE USED BY OR DISCLOSED TO ANY THIRD PARTY WITHOUT PRIOR WRITTEN CONSENT OF</text>
<text x="194" y="204.5">LC FUTURE CENTER.</text>
</g>
<g font-size="1.1">
<text x="30.1" y="1.1">5</text>
<text x="87" y="1.1">4</text>
<text x="144" y="1.1">3</text>
<text x="201" y="1.1">2</text>
<text x="257.9" y="1.1">1</text>
<text x=".5" y="28.2">D</text>
<text x="286.9" y="28.2">D</text>
<text x=".5" y="79.3">C</text>
<text x="286.9" y="79.3">C</text>
<text x=".5" y="130.6">B</text>
<text x="286.9" y="130.6">B</text>
<text x=".5" y="181.7">A</text>
<text x="286.9" y="181.7">A</text>
<text x="30.1" y="207.6">5</text>
<text x="87" y="207.6">4</text>
<text x="144" y="207.6">3</text>
<text x="201" y="207.6">2</text>
<text x="257.9" y="207.6">1</text>
</g>
<g font-size="1.1" fill="#00f">
<text x="116.5" y="52">SKL_ULT</text>
<text x="118.1" y="55.9">CLOCK</text>
<text x="122.7" y="55.9">SIGNALS</text>
</g>
</svg>
